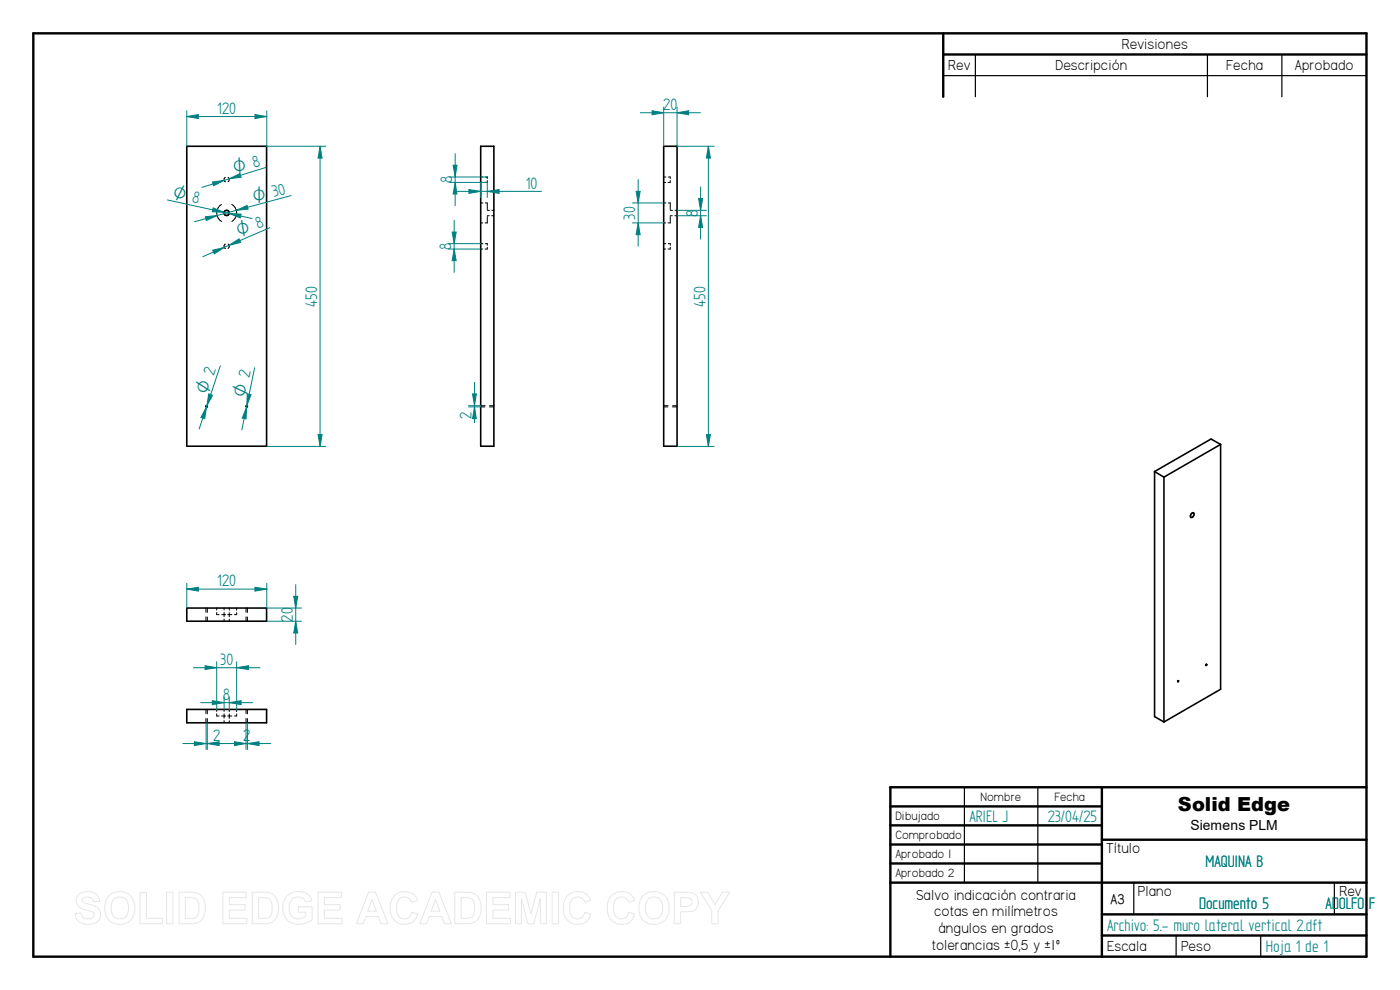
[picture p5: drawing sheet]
<svg xmlns="http://www.w3.org/2000/svg" width="297mm" height="210mm" viewBox="0 0 297 210" stroke-linecap="round" stroke-linejoin="round" font-family="sans-serif">
<g fill="none" stroke="#000" stroke-width=".51">
<path d="M7.1 7.1h282.8v195.8h-282.8zM200.1 7.1v13.4M200.1 11.6h89.8M188.9 171.1h44.9M188.9 175.1h44.9M188.9 179.2h44.9M233.8 167v35.9M233.8 178.1h56.1M289.9 167h-101v35.9M188.9 183.2h44.9M188.9 187.2h101M233.8 194h56.1"/>
<path d="M233.8 198.5h56.1"/>
</g>
<path d="M200.1 16h89.8M206.9 11.6v8.9M256.2 11.6v8.9M271.9 11.6v8.9M204.6 167v20.2M220.2 167v20.2M240.5 187.3v6.7M249.5 198.5v4.4M267.5 198.5v4.4M283.1 187.3v6.7" fill="none" stroke="#000" stroke-width=".25"/>
<g fill="none" stroke="#000" stroke-width=".34">
<path d="M39.6 31h17v63.7h-17zM102 31h2.8v63.7h-2.8zM140.8 31h2.8v63.7h-2.8zM43.8 86.1h.1v.2l-.2-.1zM52.3 86.1l.2 .1-.1 .1-.2-.1zM259 94.3l-2.1-1.2-12 6.9M259 94.3v51.9l-12.1 7M259 94.3l-12.1 6.9M244.9 100v52l2 1.2M244.9 100l2 1.2M246.9 101.2v52M252.7 109.1l.4-.3 .2 .1a.69 .69 0 0 1-.7 .9v-.5z"/>
<path d="M39.6 129h17v2.8h-17zM39.6 150.5h17v2.8h-17zM249.9 144.4h.1v.2h-.1zM255.9 140.9l.1 .1-.1 .2z"/>
<circle cx="48.1" cy="45.2" r=".56"/>
</g>
<g fill="none" stroke="#000" stroke-width=".21">
<path d="M47.8 37.6l-.3 .3v.4l.3 .3M48.4 37.6a.55 .55 0 0 1 0 1M102 38.7h.4M102 37.5h.4M103 37.5h.4v.4M103.4 38.3v.4h-.5M140.8 38.7h.4M140.8 37.5h.5M141.8 37.5h.4v.4M142.2 38.3v.4h-.5M47 43.4a2.08 2.08 0 0 0 0 3.6M47.8 51.8l-.3 .3v.3l.3 .3"/>
<path d="M48.4 51.8a.55 .55 0 0 1 0 .9M49.1 43.3a2.12 2.12 0 0 1 .1 3.7M102 43.1h.4M102 47.3h.4M102 52.8h.4M102 51.7h.4M103 43.1h.4v1.3M103 51.7h.4v.3M103.4 45.9v1.4h-.5M103.4 52.5v.3h-.5M103.4 44.6h.4M103.4 45.8h.4"/>
<path d="M104.3 45.8h.5M104.4 44.6h.4M140.8 43.1h.5M140.8 47.3h.4M140.8 52.8h.4M140.8 51.7h.5M141.8 43.1h.4v1.3M141.8 51.7h.4v.3M142.2 45.9v1.4h-.5M142.2 52.5v.3h-.5M142.2 44.6h.5M142.2 45.8h.4"/>
<path d="M143.2 45.8h.4M143.2 44.6h.4M102 86.1h.9M102 86.3h.9M103.8 86.3h1M103.9 86.1h.9M140.8 86.1h.9M140.8 86.3h.9M142.7 86.3h.9M142.7 86.1h.9M43.7 129v.9M43.7 130.9v.9"/>
<path d="M44 129v.9M44 130.9v.9M46 129.9v.5h.5M46 129v.4M47 130.4h.9M47.5 129v.4M47.5 129.9v.9M47.5 131.3v.5M48.3 130.4h.9M48.6 129v.5M48.6 130v.9M48.6 131.4v.4"/>
<path d="M50.2 130v.4h-.5M50.2 129v.5M52.2 129v.9M52.2 130.9v.9M52.5 129v.9M52.5 130.9v.9M43.7 150.5v.9M43.7 152.4v.9M44 150.5v.9M44 152.4v.9M46 150.5v.4M46 151.4v.5h.5"/>
<path d="M47 151.9h.9M47.5 150.5v.4M47.5 151.4v1M47.5 152.9v.4M48.3 151.9h.9M48.6 150.5v.5M48.6 151.5v.9M48.6 152.9v.4M50.2 150.5v.5M50.2 151.5v.4h-.5M52.2 150.5v.9M52.2 152.4v.9"/>
<path d="M52.5 150.5v.9M52.5 152.4v.9"/>
</g>
<path d="M45.1 38.6l2.4-.3-2.2 1.1zM56.4 35.5l-13.6 4.3" fill="none" stroke="#008080" stroke-width=".21"/>
<path d="M45.1 38.6l2.4-.3-2.2 1.1z" fill="#008080"/>
<path d="M48.6 37.9l2.3-1.1 .2 .8z" fill="none" stroke="#008080" stroke-width=".21"/>
<path d="M48.6 37.9l2.3-1.1 .2 .8z" fill="#008080"/>
<path d="M45.1 53.1l2.5-.6-2.1 1.3zM57.2 48.3l-14.1 6.1" fill="none" stroke="#008080" stroke-width=".21"/>
<path d="M45.1 53.1l2.5-.6-2.1 1.3z" fill="#008080"/>
<path d="M48.6 52l2.1-1.3 .4 .7z" fill="none" stroke="#008080" stroke-width=".21"/>
<path d="M48.6 52l2.1-1.3 .4 .7z" fill="#008080"/>
<path d="M43.6 46l2.5-.3-2.3 1.1zM61.8 41.5l-20.5 5.5" fill="none" stroke="#008080" stroke-width=".21"/>
<path d="M43.6 46l2.5-.3-2.3 1.1z" fill="#008080"/>
<path d="M50.1 44.6l2.3-1 .2 .8z" fill="none" stroke="#008080" stroke-width=".21"/>
<path d="M50.1 44.6l2.3-1 .2 .8z" fill="#008080"/>
<path d="M35.5 42.4l18 4M48.6 45.3l2.5 .1-.1 .8z" fill="none" stroke="#008080" stroke-width=".21"/>
<path d="M48.6 45.3l2.5 .1-.1 .8z" fill="#008080"/>
<path d="M45.2 44.1l2.3 .9-2.5-.1z" fill="none" stroke="#008080" stroke-width=".21"/>
<path d="M45.2 44.1l2.3 .9-2.5-.1z" fill="#008080"/>
<path d="M54 78l-2.7 13.2M52.3 86.3l-.1 2.6-.8-.2z" fill="none" stroke="#008080" stroke-width=".21"/>
<path d="M52.3 86.3l-.1 2.6-.8-.2z" fill="#008080"/>
<path d="M52.5 83.6l.8 .1-.9 2.4z" fill="none" stroke="#008080" stroke-width=".21"/>
<path d="M52.5 83.6l.8 .1-.9 2.4z" fill="#008080"/>
<path d="M46.7 77.6l-4.5 13.4M43.8 86.3l-.4 2.5-.8-.2z" fill="none" stroke="#008080" stroke-width=".21"/>
<path d="M43.8 86.3l-.4 2.5-.8-.2z" fill="#008080"/>
<path d="M44.3 83.6l.8 .3-1.2 2.2z" fill="none" stroke="#008080" stroke-width=".21"/>
<path d="M44.3 83.6l.8 .3-1.2 2.2z" fill="#008080"/>
<path d="M56.6 31h12.5M56.6 94.7h12.5M67.5 92.2h.8l-.4 2.5z" fill="none" stroke="#008080" stroke-width=".21"/>
<path d="M67.5 92.2h.8l-.4 2.5z" fill="#008080"/>
<path d="M67.9 31l.4 2.5h-.8z" fill="none" stroke="#008080" stroke-width=".21"/>
<path d="M67.9 31l.4 2.5h-.8z" fill="#008080"/>
<path d="M39.6 23.5v7.5M54.1 24.3l2.5 .4-2.5 .4zM56.6 23.5v7.5M67.9 31v63.7" fill="none" stroke="#008080" stroke-width=".21"/>
<path d="M54.1 24.3l2.5 .4-2.5 .4z" fill="#008080"/>
<path d="M39.6 24.7l2.5-.4v.8z" fill="none" stroke="#008080" stroke-width=".21"/>
<path d="M39.6 24.7l2.5-.4v.8z" fill="#008080"/>
<path d="M39.6 24.7h17M95.3 37.5h8.1M95.3 38.7h8.1M96.1 35.1h.8l-.3 2.4z" fill="none" stroke="#008080" stroke-width=".21"/>
<path d="M96.1 35.1h.8l-.3 2.4z" fill="#008080"/>
<path d="M96.6 38.7l.3 2.4h-.8z" fill="none" stroke="#008080" stroke-width=".21"/>
<path d="M96.6 38.7l.3 2.4h-.8z" fill="#008080"/>
<path d="M96.6 32.6v11M102 38.7v3.2M103.4 38.7v3.2M99.5 40.2l2.5 .4-2.5 .4z" fill="none" stroke="#008080" stroke-width=".21"/>
<path d="M99.5 40.2l2.5 .4-2.5 .4z" fill="#008080"/>
<path d="M103.4 40.6l2.5-.4v.8z" fill="none" stroke="#008080" stroke-width=".21"/>
<path d="M103.4 40.6l2.5-.4v.8z" fill="#008080"/>
<path d="M95.1 51.7h6.9M95.1 52.8h6.9M95.9 49.2h.9l-.4 2.5zM97 40.6h17.9" fill="none" stroke="#008080" stroke-width=".21"/>
<path d="M95.9 49.2h.9l-.4 2.5z" fill="#008080"/>
<path d="M96.4 52.8l.4 2.5h-.9z" fill="none" stroke="#008080" stroke-width=".21"/>
<path d="M96.4 52.8l.4 2.5h-.9z" fill="#008080"/>
<path d="M96.4 46.7v11.1M99.4 86.1h2.6M99.4 86.3h2.6M100.2 83.6h.8l-.3 2.5z" fill="none" stroke="#008080" stroke-width=".21"/>
<path d="M100.2 83.6h.8l-.3 2.5z" fill="#008080"/>
<path d="M100.7 86.3l.3 2.5h-.8z" fill="none" stroke="#008080" stroke-width=".21"/>
<path d="M100.7 86.3l.3 2.5h-.8z" fill="#008080"/>
<path d="M143.6 31h7.9M150.3 31l.4 2.5h-.8zM100.7 81.1v8.6M143.6 94.7h7.9" fill="none" stroke="#008080" stroke-width=".21"/>
<path d="M150.3 31l.4 2.5h-.8z" fill="#008080"/>
<path d="M149.9 92.2h.8l-.4 2.5z" fill="none" stroke="#008080" stroke-width=".21"/>
<path d="M149.9 92.2h.8l-.4 2.5z" fill="#008080"/>
<path d="M138.3 23.5l2.5 .4-2.5 .4zM140.8 22.7v8.3M143.6 22.7v8.3M150.3 31v63.7" fill="none" stroke="#008080" stroke-width=".21"/>
<path d="M138.3 23.5l2.5 .4-2.5 .4z" fill="#008080"/>
<path d="M143.6 23.9l2.5-.4v.8z" fill="none" stroke="#008080" stroke-width=".21"/>
<path d="M143.6 23.9l2.5-.4v.8z" fill="#008080"/>
<path d="M135.8 23.9h12.8M39.6 123.7v5.3M54.1 124.6l2.5 .4-2.5 .4zM56.6 123.7v5.3" fill="none" stroke="#008080" stroke-width=".21"/>
<path d="M54.1 124.6l2.5 .4-2.5 .4z" fill="#008080"/>
<path d="M39.6 125l2.5-.4v.8z" fill="none" stroke="#008080" stroke-width=".21"/>
<path d="M39.6 125l2.5-.4v.8z" fill="#008080"/>
<path d="M39.6 125h17M56.6 129h7.4M56.6 131.8h7.4M62.3 126.5h.9l-.5 2.5z" fill="none" stroke="#008080" stroke-width=".21"/>
<path d="M62.3 126.5h.9l-.5 2.5z" fill="#008080"/>
<path d="M62.7 131.8l.5 2.5h-.9z" fill="none" stroke="#008080" stroke-width=".21"/>
<path d="M62.7 131.8l.5 2.5h-.9z" fill="#008080"/>
<path d="M62.7 124v12.7M45 148.6l2.5 .5-2.5 .4zM47.5 147.8v2.7M48.6 147.8v2.7" fill="none" stroke="#008080" stroke-width=".21"/>
<path d="M45 148.6l2.5 .5-2.5 .4z" fill="#008080"/>
<path d="M48.6 149.1l2.5-.5v.9z" fill="none" stroke="#008080" stroke-width=".21"/>
<path d="M48.6 149.1l2.5-.5v.9z" fill="#008080"/>
<path d="M42.6 149.1h11M43.5 141.2l2.5 .4-2.5 .4zM46 140.4v10.1M50.2 140.4v10.1" fill="none" stroke="#008080" stroke-width=".21"/>
<path d="M43.5 141.2l2.5 .4-2.5 .4z" fill="#008080"/>
<path d="M50.2 141.6l2.5-.4v.8z" fill="none" stroke="#008080" stroke-width=".21"/>
<path d="M50.2 141.6l2.5-.4v.8z" fill="#008080"/>
<path d="M41 141.6h14.2M49.7 157.4l2.5 .3-2.5 .5zM52.2 153.3v5.7M52.5 153.3v5.7" fill="none" stroke="#008080" stroke-width=".21"/>
<path d="M49.7 157.4l2.5 .3-2.5 .5z" fill="#008080"/>
<path d="M52.5 157.7l2.4-.3v.8z" fill="none" stroke="#008080" stroke-width=".21"/>
<path d="M52.5 157.7l2.4-.3v.8z" fill="#008080"/>
<path d="M41.2 157.4l2.5 .3-2.5 .5zM43.7 153.3v5.7M44 153.3v5.7M47.2 157.7h10.2" fill="none" stroke="#008080" stroke-width=".21"/>
<path d="M41.2 157.4l2.5 .3-2.5 .5z" fill="#008080"/>
<path d="M44 157.7l2.5-.3v.8z" fill="none" stroke="#008080" stroke-width=".21"/>
<path d="M44 157.7l2.5-.3v.8z" fill="#008080"/>
<path d="M143.6 44.6h6.3M143.6 45.8h6.3M148.2 42.1h.9l-.5 2.5zM38.8 157.7h8.8" fill="none" stroke="#008080" stroke-width=".21"/>
<path d="M148.2 42.1h.9l-.5 2.5z" fill="#008080"/>
<path d="M148.6 45.8l.5 2.4h-.9z" fill="none" stroke="#008080" stroke-width=".21"/>
<path d="M148.6 45.8l.5 2.4h-.9z" fill="#008080"/>
<path d="M148.6 39.7v11M134.2 43.1h6.6M134.2 47.3h6.6M135 40.6h.8l-.4 2.5z" fill="none" stroke="#008080" stroke-width=".21"/>
<path d="M135 40.6h.8l-.4 2.5z" fill="#008080"/>
<path d="M135.4 47.3l.4 2.5h-.8z" fill="none" stroke="#008080" stroke-width=".21"/>
<path d="M135.4 47.3l.4 2.5h-.8z" fill="#008080"/>
<path d="M135.4 38.1v14.1" fill="none" stroke="#008080" stroke-width=".21"/>
<g fill="none" stroke="#e6e6e6" stroke-width=".21">
<path d="M16.6 189.9a3.1 3.1 0 0 1 4.1 .1l.4 1.2-1.3 .1a1.25 1.25 0 0 0-1.1-1 1.25 1.25 0 0 0-1.3 .6l.2 .5 .8 .3a3.8 3.8 0 0 1 2.7 1.3 2.16 2.16 0 0 1-.2 2.3 2.16 2.16 0 0 1-2.2 .8 2.41 2.41 0 0 1-2.8-2.3l1.3-.1a1.45 1.45 0 0 0 1.2 1.2 1.45 1.45 0 0 0 1.6-.9 1.29 1.29 0 0 0-1.3-.9 2.48 2.48 0 0 1-2.5-2.1l.1-.7zM23.1 190a3.3 3.3 0 0 1 3.9-.5 3.3 3.3 0 0 1 1.6 3.7 3.2 3.2 0 0 1-3.7 2.9 3.2 3.2 0 0 1-2.7-3.9l.3-1.3zM24.1 190.9a1.87 1.87 0 0 1 2.2-.4 1.87 1.87 0 0 1 1 2.1 1.87 1.87 0 0 1-.9 2.1 1.87 1.87 0 0 1-2.3-.3 3.2 3.2 0 0 1 0-3.5zM29.7 189.4h1.4v5.4h3.3v1.2h-4.7zM35.3 189.3h1.4v6.7h-1.4zM38 189.3h2.4a2.86 2.86 0 0 1 3.2 3.4 2.81 2.81 0 0 1-3.1 3.3h-2.5zM39.3 190.4a2.84 2.84 0 0 1 2.5 .6 3.5 3.5 0 0 1-.2 3.6l-.6 .2h-1.7zM47.3 189.3h4.9v1.1h-3.6v1.5h3.4v1.1h-3.4v1.8h3.8v1.2h-5.1zM53.5 189.3h2.5a2.86 2.86 0 0 1 3.1 3.4 2.81 2.81 0 0 1-3.1 3.3h-2.5zM54.9 190.4a2.84 2.84 0 0 1 2.5 .6 3.5 3.5 0 0 1-.3 3.6l-.6 .2h-1.6zM60.8 190.1a3.5 3.5 0 0 1 5 .2l.4 .8-1.4 .2a1.85 1.85 0 0 0-2.3-.9 1.85 1.85 0 0 0-1.2 2.1 2.07 2.07 0 0 0 1.1 2.3 2.07 2.07 0 0 0 2.5-.4v-.9h-1.6v-1.1h2.9v2.7a4 4 0 0 1-5.6-.3 4.1 4.1 0 0 1 .2-4.7zM67.5 189.3h4.9v1.1h-3.6v1.5h3.4v1.1h-3.4v1.8h3.8v1.2h-5.1z"/>
<path d="M78.2 189.3h1.5l2.6 6.7h-1.5l-.5-1.6h-2.7l-.5 1.6h-1.5zM78.9 190.8l.9 2.5h-1.8zM83.6 190.1a2.91 2.91 0 0 1 5 1l-1.3 .3a1.63 1.63 0 0 0-1.9-1.1 1.63 1.63 0 0 0-1.3 1.8 2.28 2.28 0 0 0 1.3 2.8 1.54 1.54 0 0 0 1.9-1.4l1.3 .4a2.99 2.99 0 0 1-3.5 2.1 2.99 2.99 0 0 1-2.3-3.3l.2-1.5zM91.6 189.3h1.5l2.7 6.7h-1.5l-.6-1.6h-2.6l-.6 1.6h-1.4zM92.4 190.8l.9 2.5h-1.8zM96.5 189.3h2.4a2.86 2.86 0 0 1 3.2 3.4 2.81 2.81 0 0 1-3.1 3.3h-2.5zM97.8 190.4a2.84 2.84 0 0 1 2.5 .6 3.5 3.5 0 0 1-.2 3.6l-.6 .2h-1.7zM103.2 189.3h5v1.1h-3.6v1.5h3.3v1.1h-3.3v1.8h3.7v1.2h-5.1zM109.3 189.3h2.1l1.2 4.5 1.3-4.5h2v6.7h-1.3v-5.3l-1.4 5.3h-1.2l-1.4-5.3v5.3h-1.3zM117.1 189.3h1.4v6.7h-1.4zM120.4 190.1a2.91 2.91 0 0 1 4.9 1l-1.3 .3a1.63 1.63 0 0 0-1.9-1.1 1.63 1.63 0 0 0-1.2 1.8 2.28 2.28 0 0 0 1.3 2.8 1.54 1.54 0 0 0 1.9-1.4l1.2 .4a2.99 2.99 0 0 1-3.5 2.1 2.99 2.99 0 0 1-2.3-3.3l.2-1.5zM129.7 190.1a2.91 2.91 0 0 1 4.9 1l-1.3 .3a1.63 1.63 0 0 0-1.9-1.1 1.63 1.63 0 0 0-1.2 1.8 2.28 2.28 0 0 0 1.3 2.8 1.54 1.54 0 0 0 1.9-1.4l1.3 .4a2.99 2.99 0 0 1-3.5 2.1 2.99 2.99 0 0 1-2.4-3.3l.2-1.5z"/>
<path d="M136.5 190a3.3 3.3 0 0 1 3.9-.5 3.3 3.3 0 0 1 1.5 3.7 3.2 3.2 0 0 1-3.7 2.9 3.2 3.2 0 0 1-2.6-3.9l.3-1.3zM137.4 190.9a1.87 1.87 0 0 1 2.3-.4 1.87 1.87 0 0 1 .9 2.1 1.87 1.87 0 0 1-.9 2.1 1.87 1.87 0 0 1-2.3-.3 3.2 3.2 0 0 1 0-3.5zM143 189.3h2.2a2.52 2.52 0 0 1 2.8 1 2.12 2.12 0 0 1-.2 2.3 2.12 2.12 0 0 1-2.1 .8h-1.3v2.6h-1.4zM144.4 190.4h.7a1.36 1.36 0 0 1 1.7 .7 1 1 0 0 1-1.3 1.2h-1.1zM148.6 189.3h1.6l1.5 2.6 1.5-2.6h1.6l-2.4 3.9v2.8h-1.4v-2.9z"/>
</g>
<text font-size="4.1" x="249.9" y="172">Solid Edge</text>
<g font-size="4" fill="#008080">
<text x="140.7" y="23.3">20</text>
<text x="46.1" y="24.1">120</text>
<text x="95.9" y="38.9" transform="rotate(-90 95.9 38.9)">8</text>
<text x="111.5" y="40">10</text>
<text x="134.7" y="46.6" transform="rotate(-90 134.7 46.6)">30</text>
<text x="148" y="46" transform="rotate(-90 148 46)">8</text>
<text x="95.7" y="53" transform="rotate(-90 95.7 53)">8</text>
<text x="67.3" y="65" transform="rotate(-90 67.3 65)">450</text>
<text x="149.7" y="65" transform="rotate(-90 149.7 65)">450</text>
<text x="45.4" y="79.7" transform="rotate(-71 45.4 79.7)">2</text>
<text x="100" y="88.8" transform="rotate(-90 100 88.8)">2</text>
<text x="46.1" y="124.4">120</text>
<text x="62.1" y="131.9" transform="rotate(-90 62.1 131.9)">20</text>
<text x="46.7" y="141">30</text>
<text x="47.3" y="148.4">8</text>
<text x="45.3" y="157.1">2</text>
<text x="51.6" y="157.1">2</text>
<text x="205.7" y="174.3">ARIEL J</text>
<text x="222.3" y="174.3">23/04/25</text>
<text x="255.7" y="183.9">MAQUINA B</text>
<text x="234.9" y="197.4">Archivo: 5.- muro lateral vertical 2.dft</text>
<text x="254.4" y="192.7">Documento 5</text>
<text x="281.2" y="192.7">ADOLFO F</text>
<text x="268.5" y="201.9">Hoja 1 de 1</text>
</g>
<g font-size="3.8" fill="#008080">
<text x="36.5" y="42" transform="rotate(12 36.5 42)">O 8</text>
<text x="49.9" y="36.9" transform="rotate(-17 49.9 36.9)">O 8</text>
<text x="54" y="43" transform="rotate(-15 54 43)">O 30</text>
<text x="50.8" y="50.4" transform="rotate(-23 50.8 50.4)">O 8</text>
<text x="44" y="83.7" transform="rotate(-72 44 83.7)">O</text>
<text x="52.1" y="84.4" transform="rotate(-78 52.1 84.4)">O 2</text>
</g>
<g font-size="3.5">
<text x="238" y="10.4">Revisiones</text>
<text x="201.2" y="14.9">Rev</text>
<text x="223.9" y="14.9">Descripción</text>
<text x="260.2" y="14.9">Fecha</text>
<text x="274.7" y="14.9">Aprobado</text>
<text x="234.7" y="181">Título</text>
<text x="194.4" y="190.8">Salvo indicación contraria</text>
<text x="241.4" y="190.1">Plano</text>
<text x="284.1" y="190.1">Rev</text>
<text x="198.2" y="194.4">cotas en milímetros</text>
<text x="199.1" y="198">ángulos en grados</text>
<text x="197.7" y="201.5">tolerancias ±0,5 y ±1º</text>
<text x="234.9" y="201.8">Escala</text>
<text x="250.6" y="201.8">Peso</text>
</g>
<text font-size="3.4" x="235.6" y="191.7">A3</text>
<text font-size="3" x="252.6" y="176">Siemens PLM</text>
<g font-size="2.9">
<text x="189.9" y="174">Dibujado</text>
<text x="208" y="170">Nombre</text>
<text x="223.7" y="170">Fecha</text>
<text x="189.9" y="178">Comprobado</text>
<text x="189.9" y="182.1">Aprobado 1</text>
<text x="189.9" y="186.1">Aprobado 2</text>
</g>
</svg>
